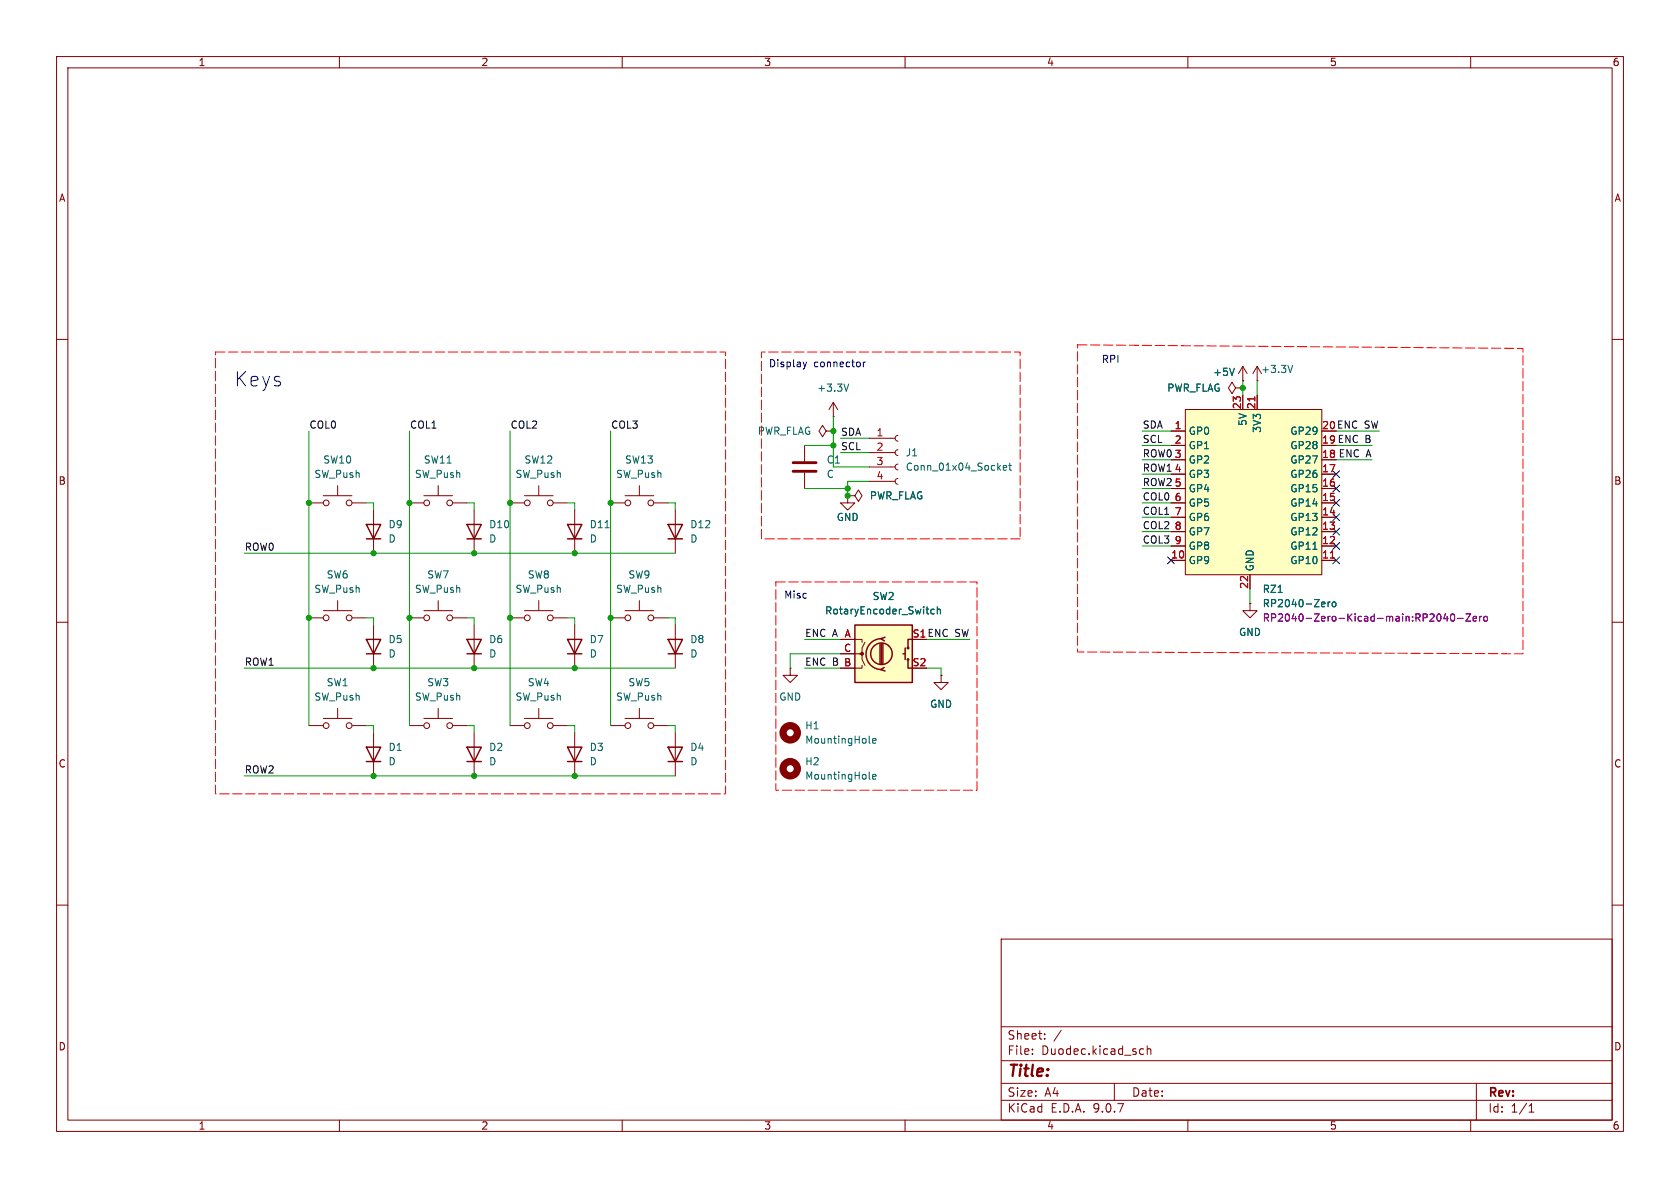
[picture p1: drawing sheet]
<svg xmlns="http://www.w3.org/2000/svg" width="297mm" height="210mm" viewBox="0 0 297 210" stroke-linecap="round" stroke-linejoin="round" font-family="sans-serif">
<g fill="none" stroke="#840000" stroke-width=".18">
<path d="M10 10h277v190h-277zM12 12h273v186h-273zM60 10v2M110 10v2M160 10v2M210 10v2M260 10v2M10 60h2M285 60h2M149.9 87.6h1.2l.7-1 .6 1-.6 1-.7-1M149.9 87.6h.1M10 110h2"/>
<path d="M285 110h2M54.6 128.3h2.5M57.1 127h5.1M59.7 125.2v1.8M62.2 128.3h2.6M83.8 129.5v7.7M90.2 128.3h2.5M92.7 127h5.1M95.2 125.2v1.8M97.8 128.3h2.5M10 160h2M177 166h108v32h-108z"/>
<path d="M285 160h2M60 198v2M110 198v2M160 198v2M177 194.5h108M177 191.5h108M177 187.5h108M177 181.5h108M182.5 186.3v.1M182.5 185.5v.1M184.7 183.6v.1M184.7 182.8v.1"/>
<path d="M187.6 182.1l-1.3 2M197 191.5v3M201.7 185.4l.5 .1M202.2 186.3l-.5 .1M202.8 185.5l.2-.1 .4 .1 .1 .9M202.8 184.9v1.5M210 198v2M260 198v2M261 191.5v6.5M270.3 196.6h.9M270.3 195.5l.4-.4v1.5"/>
<circle cx="57.7" cy="128.3" r=".51"/>
<circle cx="61.7" cy="128.3" r=".51"/>
<circle cx="93.2" cy="128.3" r=".51"/>
<circle cx="97.3" cy="128.3" r=".51"/>
</g>
<circle cx="139.7" cy="135.9" r="1.27" fill="none" stroke="#840000" stroke-width="1.3"/>
<path d="M153.7 137.6l.1 .1M154.3 137.3l.6-.1-.1-.2-.4-.1-.1 .2v.6h.5" fill="none" stroke="#006464" stroke-width=".18"/>
<path d="M82.5 132.1h2.6l-1.3 2.5zM82.5 134.6h2.6" fill="none" stroke="#840000" stroke-width=".25"/>
<path d="M151.1 110.5h10.2v10.2h-10.2z" fill="#ffffc2"/>
<g fill="none" stroke="#840000" stroke-width=".25">
<path d="M82.5 92.7h2.6l-1.3 2.6zM82.5 95.3h2.6M100.3 92.7h2.6l-1.3 2.6zM100.3 95.3h2.6M118.1 92.7h2.5l-1.2 2.6zM118.1 95.3h2.5M64.8 113h2.5l-1.3 2.6zM64.8 115.6h2.5M82.5 113h2.6l-1.3 2.6zM82.5 115.6h2.6M118.1 113h2.5l-1.2 2.6zM118.1 115.6h2.5"/>
<path d="M151.1 110.5h10.2v10.2h-10.2zM155.6 113.8v3.5M155.8 112.9a2.73 2.73 0 0 0-2.7 2.7 2.73 2.73 0 0 0 2.7 2.8M155.8 113.8v3.5M156.1 113.8v3.5M156.3 118l-.6 .4 .8 .2M156.5 112.6l-.8 .3 .6 .4M159.6 115.6h.4M160 114.6v2M160.5 116.6v1.5h.8M161.3 113h-.8v1.6M64.8 132.1h2.5l-1.3 2.5z"/>
<path d="M64.8 134.6h2.5M100.3 132.1h2.6l-1.3 2.5zM100.3 134.6h2.6M118.1 132.1h2.5l-1.2 2.5zM118.1 134.6h2.5"/>
<circle cx="155.8" cy="115.6" r="1.9"/>
<circle cx="160.5" cy="116.6" r=".13"/>
<circle cx="160.5" cy="114.6" r=".13"/>
</g>
<g fill="none" stroke="#840000" stroke-width=".18">
<path d="M142.2 78.7v2.8M146 76.2l-.6-1-.6 1 .6 1 .6-1h1.3M147.3 73.7h.1M147.3 76.2h.1M147.3 71.1l-.7 1.3M147.3 71.1l.8 1.3M147.3 71.1v2.6M222.2 67.3h.1M222.2 64.8l-.7 1.2M222.2 64.8l.8 1.2M222.2 64.8v2.5M72.4 88.9h2.5"/>
<path d="M74.9 87.6h5.1M77.5 85.9v1.7M80 88.9h2.5M83.8 90.2v7.6M90.2 88.9h2.5M92.7 87.6h5.1M95.2 85.9v1.7M97.8 88.9h2.5M101.6 90.2v7.6M107.9 88.9h2.6M110.5 87.6h5.1M113 85.9v1.7"/>
<path d="M115.6 88.9h2.5M119.4 90.2v7.6M142.2 83.6v2.8M54.6 109.2h2.5M57.1 108h5.1M59.7 106.2v1.8M62.2 109.2h2.6M66 110.5v7.6M72.4 109.2h2.5M74.9 108h5.1M77.5 106.2v1.8M80 109.2h2.5"/>
<path d="M83.8 110.5v7.6M90.2 109.2h2.5M92.7 108h5.1M95.2 106.2v1.8M97.8 109.2h2.5M107.9 109.2h2.6M110.5 108h5.1M113 106.2v1.8M115.6 109.2h2.5M119.4 110.5v7.6M139.7 118.1v1.3h1.3l-1.3 1.3-1.3-1.3h1.3M139.7 118.1h.1"/>
<path d="M148.6 113h3.8v.5M148.6 115.6h3.8v1l.5 1M152.4 117.6v.5h-3.8M152.9 113.5l-.5 1.1v1h-.5M166.4 119.4v1.3h1.2l-1.2 1.2-1.3-1.2h1.3M166.4 119.4h.1M66 129.5v7.7M72.4 128.3h2.5M74.9 127h5.1M77.5 125.2v1.8M80 128.3h2.5M101.6 129.5v7.7"/>
<path d="M107.9 128.3h2.6M110.5 127h5.1M113 125.2v1.8M115.6 128.3h2.5M119.4 129.5v7.7"/>
<circle cx="75.4" cy="88.9" r=".51"/>
<circle cx="79.5" cy="88.9" r=".51"/>
<circle cx="93.2" cy="88.9" r=".51"/>
<circle cx="97.3" cy="88.9" r=".51"/>
<circle cx="111" cy="88.9" r=".51"/>
<circle cx="115.1" cy="88.9" r=".51"/>
<circle cx="57.7" cy="109.2" r=".51"/>
<circle cx="61.7" cy="109.2" r=".51"/>
<circle cx="75.4" cy="109.2" r=".51"/>
<circle cx="79.5" cy="109.2" r=".51"/>
<circle cx="93.2" cy="109.2" r=".51"/>
<circle cx="97.3" cy="109.2" r=".51"/>
<circle cx="111" cy="109.2" r=".51"/>
<circle cx="115.1" cy="109.2" r=".51"/>
<circle cx="75.4" cy="128.3" r=".51"/>
<circle cx="79.5" cy="128.3" r=".51"/>
<circle cx="111" cy="128.3" r=".51"/>
<circle cx="115.1" cy="128.3" r=".51"/>
</g>
<circle cx="152.4" cy="115.6" r=".25" fill="#840000" stroke="#840000" stroke-width=".18"/>
<path d="M150 67.9l-.4 1.3M228.5 64.6l-.4 1.3M107 93.3h.7M165.2 107.7h-.4l-.2 .2 .1 .6h.5M165.7 107.8l.2-.1h.3v.8M165.7 107.3v1.2M153.7 131.2l.1 .2M154.3 131l.6-.2-.1-.2-.4-.1-.1 .2v.6h.5" fill="none" stroke="#006464" stroke-width=".18"/>
<circle cx="139.7" cy="129.5" r="1.27" fill="none" stroke="#840000" stroke-width="1.3"/>
<path d="M140.2 81.8h4.1M140.2 83.3h4.1" fill="none" stroke="#840000" stroke-width=".51"/>
<path d="M209.5 72.4h24.2v29.2h-24.2z" fill="#ffffc2"/>
<g fill="none" stroke="#840000" stroke-width=".18">
<path d="M153.7 77.5h4.5M158.7 77l-.3 .1-.2 .4 .2 .3 .3 .2M158.7 79.5l-.3 .2-.2 .3 .2 .4 .3 .1M207 76.2h2.5M207 78.7h2.5M209.5 72.4h24.2v29.2h-24.2zM218.4 68.6l-.6-1-.6 1 .6 1 .6-1h1.3M219.7 68.6h.1M219.7 67.3h.1M219.7 64.8v2.5M219.7 69.9v2.5M219.7 64.8l-.8 1.2"/>
<path d="M219.7 64.8l.8 1.2M222.2 69.9v2.5M54.6 88.9h2.5M57.1 87.6h5.1M59.7 85.9v1.7M62.2 88.9h2.6M66 90.2v7.6M149.9 87.6v1.3h1.2l-1.2 1.3-1.3-1.3h1.3M149.9 87.6h.1M153.7 80h4.5M153.7 82.6h4.5M153.7 85.1h4.5"/>
<path d="M158.7 82l-.3 .2-.2 .4 .2 .3 .3 .2M158.7 84.6l-.3 .1-.2 .4 .2 .3 .3 .2M207 81.3h2.5M207 83.8h2.5M207 86.4h2.5M207 88.9h2.5M207 91.4h2.5M207 94h2.5M207 96.5h2.5M207 99.1h2.5M233.7 83.8h2.5M233.7 86.4h2.5"/>
<path d="M233.7 88.9h2.5M233.7 91.4h2.5M233.7 94h2.5M233.7 96.5h2.5M233.7 99.1h2.5M101.6 110.5v7.6M148.6 113h2.5M148.6 115.6h2.5M148.6 118.1h2.5M166.4 119.4h.1M221 106.7v1.3h1.2l-1.2 1.2-1.3-1.2h1.3M221 106.7h.1"/>
<path d="M221 101.6v2.5"/>
<circle cx="57.7" cy="88.9" r=".51"/>
<circle cx="61.7" cy="88.9" r=".51"/>
</g>
<path d="M221.8 70.2v.7M235.2 98.6h.7" fill="none" stroke="#a90000" stroke-width=".18"/>
<path d="M218.2 65.1l-.4 1.3M177.4 82.7l.6-.1-.1-.3h-.4l-.1 .2v.6h.5M178.3 82.3h.5M178.5 81.9v1l.3 .2M232.1 97.1h.7M165.2 107.7h-.4l-.2 .2 .1 .6h.5M165.7 107.8l.2-.1h.3v.8M165.7 107.3v1.2M234.8 106.4v.9M235.1 106.4l-.3 .3M235.6 106.5l.2-.1 .3 .1 .1 .5-.1 .2-.3 .1-.2-.2z" fill="none" stroke="#006464" stroke-width=".18"/>
<path d="M255.5 108.5l-.3 .9h.8M255.8 109v.8M256.6 108.6l.1-.1a.68 .68 0 0 1 .5 .7 .68 .68 0 0 1-.5 .6 .84 .84 0 0 1-.1-1.2zM257.7 109.3h1M259.2 108.5h.8l-.8 1.3h.8M260.4 109.4l.6-.1v-.3h-.4l-.2 .1 .1 .6h.5M261.6 109v.8M261.9 109l-.3 .2M262.4 109.1l.1-.1 .4 .1 .1 .5-.2 .1-.3 .1-.1-.1z" fill="none" stroke="#840084" stroke-width=".18"/>
<path d="M64.8 92.7h2.5l-1.3 2.6zM64.8 95.3h2.5M100.3 113h2.6l-1.3 2.6zM100.3 115.6h2.6" fill="none" stroke="#840000" stroke-width=".25"/>
<path d="M38.1 62.2h90.2v78.1h-90.2v-78.1M190.5 61l78.7 .6v54l-78.7-.3v-54.3M180.3 95.3h-45.7v-33.1h45.7v33.1M137.2 102.9h35.5v36.8h-35.5v-36.8" fill="none" stroke="#f00" stroke-width=".18" stroke-dasharray="1.7 .6"/>
<g fill="none" stroke="#009600" stroke-width=".18">
<path d="M54.6 76.2v52.1M72.4 76.2v52.1M90.2 76.2v52.1M107.9 76.2v52.1M142.2 78.7h5.1M147.3 73.7v8.9h6.4M148.6 77.5h5.1M201.9 78.7h5.1M201.9 76.2h5.1M219.7 67.3v2.6M222.2 67.3v2.6M236.2 78.7h6.4"/>
<path d="M236.2 76.2h7.6M43.2 97.8h76.2M64.8 88.9h1.2v1.3M82.5 88.9h1.3v1.3M100.3 88.9h1.3v1.3M118.1 88.9h1.3v1.3M142.2 86.4h7.7M148.6 80h5.1M153.7 85.1h-3.8v2.5M201.9 88.9h5.1M201.9 83.8h5.1M201.9 96.5h5.1"/>
<path d="M201.9 86.4h5.1M201.9 94h5.1M201.9 81.3h5.1M201.9 91.4h5.1M236.2 81.3h6.4M43.2 118.1h76.2M64.8 109.2h1.2v1.3M82.5 109.2h1.3v1.3M100.3 109.2h1.3v1.3M118.1 109.2h1.3v1.3M142.2 118.1h6.4M142.2 113h6.4"/>
<path d="M148.6 115.6h-8.9v2.5M163.8 118.1h2.6v1.3M163.8 113h7.6M221 104.1v2.6M43.2 137.2h76.2M64.8 128.3h1.2v1.2M82.5 128.3h1.3v1.2M100.3 128.3h1.3v1.2M118.1 128.3h1.3v1.2"/>
</g>
<g fill="none" stroke="#000084" stroke-width=".18">
<path d="M206.4 98.5l1.2 1.2M207.6 98.5l-1.2 1.2M235.6 83.2l1.2 1.2M235.6 85.8l1.2 1.2M235.6 98.5l1.2 1.2M235.6 93.4l1.2 1.2M235.6 90.8l1.2 1.2M235.6 95.9l1.2 1.2M235.6 88.3l1.2 1.2M236.8 83.2l-1.2 1.2M236.8 85.8l-1.2 1.2M236.8 98.5l-1.2 1.2"/>
<path d="M236.8 93.4l-1.2 1.2M236.8 90.8l-1.2 1.2M236.8 95.9l-1.2 1.2M236.8 88.3l-1.2 1.2"/>
</g>
<path d="M142 64l.3 .8M142.3 64.8l-.1 .3M142.6 64l-.3 .8M152.6 64v.8M153 64l-.4 .2" fill="none" stroke="#0000c2" stroke-width=".18"/>
<g fill="#009600" stroke="#009600" stroke-width=".18">
<circle cx="83.8" cy="137.2" r=".46"/>
<circle cx="83.8" cy="118.1" r=".46"/>
<circle cx="66" cy="97.8" r=".46"/>
<circle cx="72.4" cy="109.2" r=".46"/>
<circle cx="90.2" cy="109.2" r=".46"/>
<circle cx="83.8" cy="97.8" r=".46"/>
<circle cx="66" cy="137.2" r=".46"/>
<circle cx="66" cy="118.1" r=".46"/>
<circle cx="90.2" cy="88.9" r=".46"/>
<circle cx="107.9" cy="88.9" r=".46"/>
<circle cx="54.6" cy="109.2" r=".46"/>
<circle cx="54.6" cy="88.9" r=".46"/>
<circle cx="72.4" cy="88.9" r=".46"/>
<circle cx="149.9" cy="87.6" r=".46"/>
<circle cx="147.3" cy="76.2" r=".46"/>
<circle cx="147.3" cy="78.7" r=".46"/>
<circle cx="149.9" cy="86.4" r=".46"/>
<circle cx="101.6" cy="97.8" r=".46"/>
<circle cx="101.6" cy="137.2" r=".46"/>
<circle cx="101.6" cy="118.1" r=".46"/>
<circle cx="107.9" cy="109.2" r=".46"/>
<circle cx="219.7" cy="68.6" r=".46"/>
</g>
<text font-size="3.5" fill="#0000c2" x="41.4" y="68.6">Keys</text>
<text font-size="2.8" fill="#840000" x="178" y="190.9">Title:</text>
<g font-size="2.1" fill="#840000">
<text x="178" y="184">Sheet:</text>
<text x="178" y="186.7">File:</text>
<text x="184.1" y="186.7">Duodec.kicad_sch</text>
<text x="178" y="196.9">KiCad</text>
<text x="178" y="194.1">Size:</text>
<text x="184.7" y="194.1">A4</text>
<text x="185.7" y="196.9">E.D.A.</text>
<text x="193.3" y="196.9">9.0.7</text>
<text x="200" y="194.1">Date:</text>
<text x="263" y="194.3">Rev:</text>
<text x="263" y="196.9">Id:</text>
<text x="267.1" y="196.9">1/1</text>
</g>
<g font-size="1.8" fill="#840000">
<text x="35" y="11.9">1</text>
<text x="85" y="11.9">2</text>
<text x="135" y="11.9">3</text>
<text x="185" y="11.9">4</text>
<text x="235" y="11.9">5</text>
<text x="285" y="11.9">6</text>
<text x="10.3" y="35.9">A</text>
<text x="285.3" y="35.9">A</text>
<text x="233.6" y="75.9">20 ENC SW</text>
<text x="233.6" y="78.5">19 ENC B</text>
<text x="233.6" y="81">18 ENC A</text>
<text x="10.3" y="85.9">B</text>
<text x="285.3" y="85.9">B</text>
<text x="161.2" y="112.8">S1 ENC SW</text>
<text x="10.3" y="135.9">C</text>
<text x="285.3" y="135.9">C</text>
<text x="10.3" y="185.9">D</text>
<text x="285.3" y="185.9">D</text>
<text x="35" y="199.9">1</text>
<text x="85" y="199.9">2</text>
<text x="135" y="199.9">3</text>
<text x="185" y="199.9">4</text>
<text x="235" y="199.9">5</text>
<text x="285" y="199.9">6</text>
</g>
<g font-size="1.8" fill="#0000c2">
<text x="135.8" y="65.1">Display</text>
<text x="143.8" y="65.1">connector</text>
<text x="194.7" y="64.4">RPI</text>
<text x="138.5" y="106">Misc</text>
</g>
<g font-size="1.8" fill="#006464">
<text x="144.4" y="69.4">+3.3V</text>
<text x="206.3" y="69.4">PWR_FLAG</text>
<text x="214.4" y="66.6">+5V</text>
<text x="222.9" y="66.1">+3.3V</text>
<text x="133.9" y="77.1">PWR_FLAG</text>
<text x="210.1" y="77.1">GP0</text>
<text x="220.6" y="75.4" transform="rotate(-90 220.6 75.4)">5V</text>
<text x="223.1" y="76.6" transform="rotate(-90 223.1 76.6)">3V3</text>
<text x="228" y="77.1">GP29</text>
<text x="57" y="82.1">SW10</text>
<text x="74.8" y="82.1">SW11</text>
<text x="92.6" y="82.1">SW12</text>
<text x="110.4" y="82.1">SW13</text>
<text x="146.1" y="82.1">C1</text>
<text x="160" y="80.9">J1</text>
<text x="160" y="83.4">Conn_01x04_Socket</text>
<text x="210.1" y="79.6">GP1</text>
<text x="210.1" y="82.1">GP2</text>
<text x="228" y="79.6">GP28</text>
<text x="228" y="82.1">GP27</text>
<text x="55.5" y="84.7">SW_Push</text>
<text x="73.3" y="84.7">SW_Push</text>
<text x="91" y="84.7">SW_Push</text>
<text x="108.8" y="84.7">SW_Push</text>
<text x="146.1" y="84.7">C</text>
<text x="153.7" y="88.5">PWR_FLAG</text>
<text x="210.1" y="84.7">GP3</text>
<text x="210.1" y="87.2">GP4</text>
<text x="210.1" y="89.8">GP5</text>
<text x="228" y="84.7">GP26</text>
<text x="228" y="87.2">GP15</text>
<text x="228" y="89.8">GP14</text>
<text x="68.6" y="93.6">D9</text>
<text x="86.4" y="93.6">D10</text>
<text x="104.1" y="93.6">D11</text>
<text x="121.9" y="93.6">D12</text>
<text x="147.8" y="92.3">GND</text>
<text x="210.1" y="92.3">GP6</text>
<text x="210.1" y="94.8">GP7</text>
<text x="228" y="92.3">GP13</text>
<text x="228" y="94.8">GP12</text>
<text x="68.6" y="96.1">D</text>
<text x="86.4" y="96.1">D</text>
<text x="104.1" y="96.1">D</text>
<text x="121.9" y="96.1">D</text>
<text x="210.1" y="97.4">GP8</text>
<text x="210.1" y="99.9">GP9</text>
<text x="221.8" y="101.1" transform="rotate(-90 221.8 101.1)">GND</text>
<text x="228" y="97.4">GP11</text>
<text x="228" y="99.9">GP10</text>
<text x="55.5" y="105">SW_Push</text>
<text x="57.7" y="102.5">SW6</text>
<text x="73.3" y="105">SW_Push</text>
<text x="75.4" y="102.5">SW7</text>
<text x="91" y="105">SW_Push</text>
<text x="93.2" y="102.5">SW8</text>
<text x="108.8" y="105">SW_Push</text>
<text x="111" y="102.5">SW9</text>
<text x="154.2" y="106.3">SW2</text>
<text x="223.1" y="107.5">RP2040-Zero</text>
<text x="223.1" y="105">RZ1</text>
<text x="68.6" y="113.9">D5</text>
<text x="86.4" y="113.9">D6</text>
<text x="104.1" y="113.9">D7</text>
<text x="121.9" y="113.9">D8</text>
<text x="145.8" y="108.8">RotaryEncoder_Switch</text>
<text x="218.9" y="112.6">GND</text>
<text x="68.6" y="116.4">D</text>
<text x="86.4" y="116.4">D</text>
<text x="104.1" y="116.4">D</text>
<text x="121.9" y="116.4">D</text>
<text x="55.5" y="124.1">SW_Push</text>
<text x="57.7" y="121.5">SW1</text>
<text x="73.3" y="124.1">SW_Push</text>
<text x="75.4" y="121.5">SW3</text>
<text x="91" y="124.1">SW_Push</text>
<text x="93.2" y="121.5">SW4</text>
<text x="108.8" y="124.1">SW_Push</text>
<text x="111" y="121.5">SW5</text>
<text x="137.7" y="124.1">GND</text>
<text x="164.3" y="125.3">GND</text>
<text x="142.2" y="129.1">H1</text>
<text x="142.2" y="131.7">MountingHole</text>
<text x="68.6" y="132.9">D1</text>
<text x="68.6" y="135.5">D</text>
<text x="86.4" y="132.9">D2</text>
<text x="86.4" y="135.5">D</text>
<text x="104.1" y="132.9">D3</text>
<text x="104.1" y="135.5">D</text>
<text x="121.9" y="132.9">D4</text>
<text x="121.9" y="135.5">D</text>
<text x="142.2" y="135.5">H2</text>
<text x="142.2" y="138">MountingHole</text>
</g>
<g font-size="1.8" fill="#0f0f0f">
<text x="54.6" y="75.9">COL0</text>
<text x="72.4" y="75.9">COL1</text>
<text x="90.2" y="75.9">COL2</text>
<text x="107.9" y="75.9">COL3</text>
<text x="148.6" y="77.1">SDA</text>
<text x="201.9" y="75.9">SDA</text>
<text x="148.6" y="79.7">SCL</text>
<text x="201.9" y="80.9">ROW0</text>
<text x="201.9" y="83.5">ROW1</text>
<text x="201.9" y="78.4">SCL</text>
<text x="201.9" y="86">ROW2</text>
<text x="201.9" y="88.6">COL0</text>
<text x="201.9" y="91.1">COL1</text>
<text x="201.9" y="93.6">COL2</text>
<text x="43.2" y="97.4">ROW0</text>
<text x="201.9" y="96.2">COL3</text>
<text x="142.2" y="112.7">ENC A A</text>
<text x="43.2" y="117.8">ROW1</text>
<text x="142.2" y="117.8">ENC B B</text>
<text x="43.2" y="136.8">ROW2</text>
</g>
<g font-size="1.8" fill="#a90000">
<text x="154.9" y="77.2">1</text>
<text x="207.6" y="75.9">1</text>
<text x="219.5" y="72.4" transform="rotate(-90 219.5 72.4)">23</text>
<text x="222" y="72.4" transform="rotate(-90 222 72.4)">21</text>
<text x="233.6" y="75.9">20</text>
<text x="154.9" y="79.8">2</text>
<text x="154.9" y="82.3">3</text>
<text x="207.6" y="78.5">2</text>
<text x="207.6" y="81">3</text>
<text x="207.6" y="83.6">4</text>
<text x="233.6" y="83.6">17</text>
<text x="233.6" y="78.5">19</text>
<text x="233.6" y="81">18</text>
<text x="154.9" y="84.8">4</text>
<text x="207.6" y="86.1">5</text>
<text x="207.6" y="88.6">6</text>
<text x="233.6" y="86.1">16</text>
<text x="233.6" y="88.6">15</text>
<text x="207.6" y="91.2">7</text>
<text x="207.6" y="93.7">8</text>
<text x="233.6" y="91.2">14</text>
<text x="233.6" y="93.7">13</text>
<text x="207" y="98.8">10</text>
<text x="207.6" y="96.3">9</text>
<text x="233.6" y="96.3">12</text>
<text x="233.6" y="98.8">11</text>
<text x="220.7" y="104.2" transform="rotate(-90 220.7 104.2)">22</text>
<text x="149.2" y="112.8">A</text>
<text x="161.2" y="112.8">S1</text>
<text x="149.1" y="115.3">C</text>
<text x="149.1" y="117.9">B</text>
<text x="161.2" y="117.9">S2</text>
</g>
<text font-size="1.8" fill="#840084" x="223.1" y="110.1">RP2040-Zero-Kicad-main:RP2040-Zero</text>
</svg>
